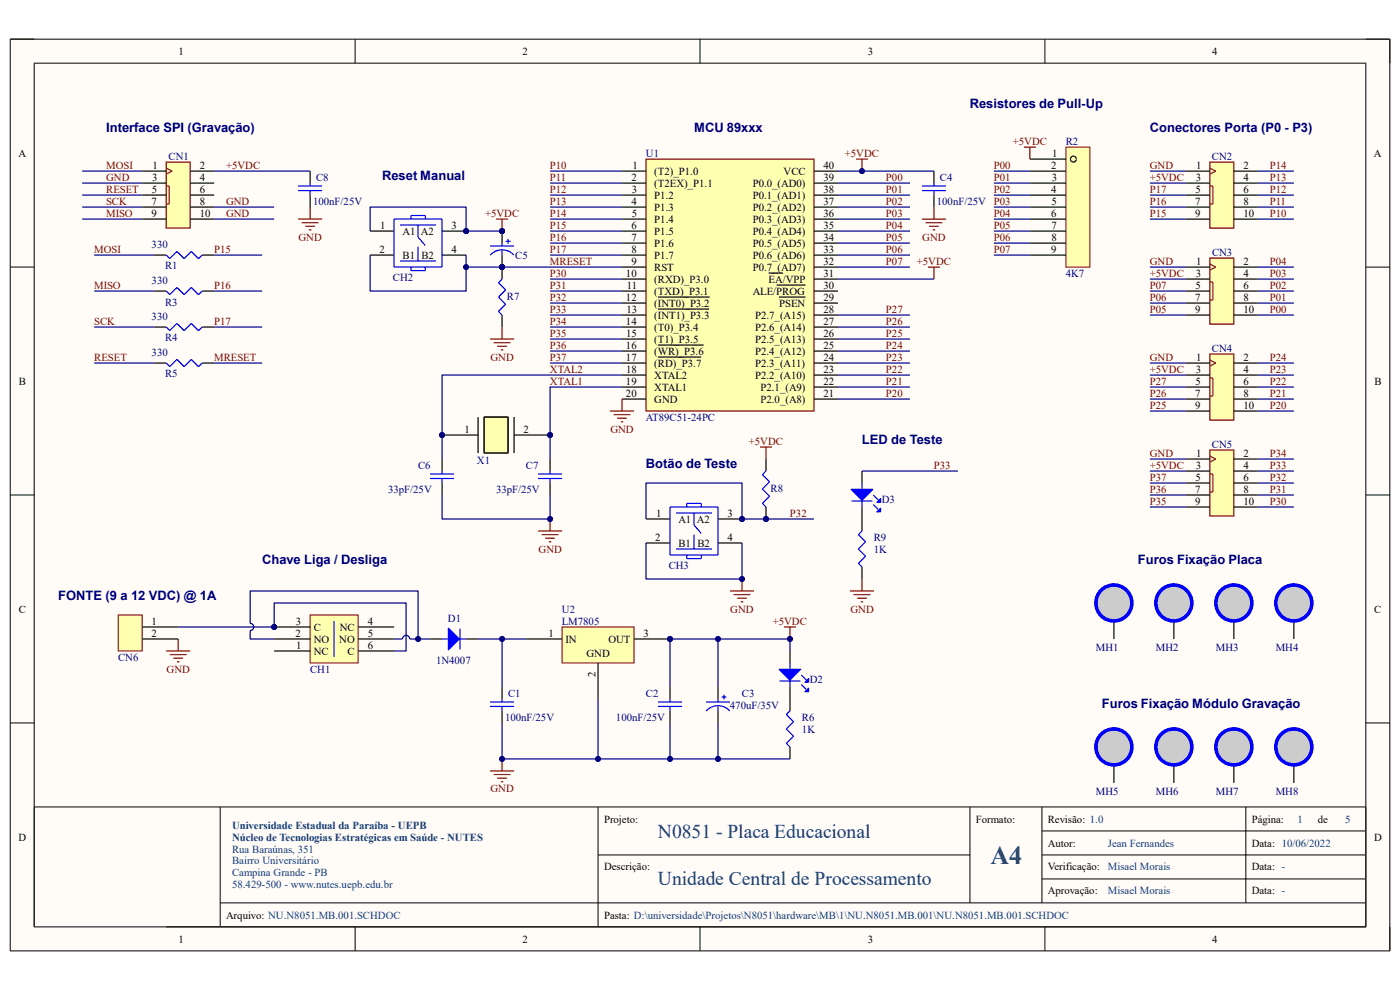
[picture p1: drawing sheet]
<svg xmlns="http://www.w3.org/2000/svg" width="297mm" height="210mm" viewBox="0 0 297 210" stroke-linecap="round" stroke-linejoin="round" font-family="sans-serif">
<path d="M2.2 8.3h292.7v193.4h-292.7z" fill-rule="evenodd" fill="#fffcf8"/>
<path d="M2.2 8.3h292.7v193.4h-292.7z" fill="none" stroke="#000" stroke-width=".21"/>
<path d="M7.3 13.4h282.5v183.2h-282.5z" fill-rule="evenodd" fill="#fffcf8"/>
<g fill="none" stroke="#000" stroke-width=".21">
<path d="M2.2 8.3h5.1M7.3 13.4h282.5v183.2h-282.5zM75.3 8.3v5.1M148.5 8.3v5.1M221.7 8.3v5.1M289.8 8.3h5.1v5.1M2.2 56.7h5.1M289.8 56.7h5.1M2.2 105h5.1M289.8 105h5.1M2.2 153.4h5.1M289.8 153.4h5.1"/>
<path d="M46.7 171.2v25.4M126.9 171.2v25.4M205.8 171.2v20.3M221 176.3h68.8M221 171.2v20.3M264.3 171.2v20.3M7.3 196.6v-25.4h282.5v25.4h-254.5M46.7 191.5h243.1M75.3 196.6v5.1M126.9 181.4h78.9M148.5 196.6v5.1M221 181.4h68.8"/>
<path d="M221 186.5h68.8M221.7 196.6v5.1M294.9 196.6v5.1"/>
</g>
<path d="M137.1 33.8h35.6v53.4h-35.6z" fill-rule="evenodd" fill="#ffffb0"/>
<path d="M137.1 33.8h35.6v53.4h-35.6zM181.6 33.8h2.5M182.9 33.8v2.5M129.4 87.2h5.1M130.2 88h3.5M130.9 88.7h2.1M131.7 89.5h.5M132 84.7v2.5" fill="none" stroke="#800000" stroke-width=".25"/>
<g fill="none" stroke="#000" stroke-width=".25">
<path d="M132 36.3h5.1M132 38.8h5.1M172.7 36.3h5.1M172.7 38.8h5.1M132 41.4h5.1M132 43.9h5.1M132 46.5h5.1M132 49h5.1M132 51.6h5.1M132 54.1h5.1M132 56.7h5.1M132 59.2h5.1"/>
<path d="M163.1 57.9h3M172.7 41.4h5.1M172.7 43.9h5.1M172.7 46.5h5.1M172.7 49h5.1M172.7 51.6h5.1M172.7 54.1h5.1M172.7 56.7h5.1M172.7 59.2h5.1M132 61.7h5.1M132 64.3h5.1M132 66.8h5.1"/>
<path d="M132 69.4h5.1M132 71.9h5.1M132 74.5h5.1M132 77h5.1M132 79.6h5.1M139.6 63h10.9M139.6 65.6h10.9M139.6 73.2h9.7M139.6 75.7h9.2M164.8 60.5h6.1M165.3 63h5.6M172.7 61.7h5.1"/>
<path d="M172.7 64.3h5.1M172.7 66.8h5.1M172.7 69.4h5.1M172.7 71.9h5.1M172.7 74.5h5.1M172.7 77h5.1M172.7 79.6h5.1M132 82.1h5.1M132 84.7h5.1M172.7 82.1h5.1M172.7 84.7h5.1"/>
</g>
<circle cx="182.9" cy="36.3" r=".51" fill="#000080"/>
<circle cx="182.9" cy="36.3" r=".51" fill="none" stroke="#000080" stroke-width=".21"/>
<path d="M256.7 34.4h5.1v14h-5.1z" fill-rule="evenodd" fill="#ffffb0"/>
<path d="M256.7 34.4h5.1v14h-5.1z" fill="none" stroke="#800000" stroke-width=".25"/>
<path d="M256.7 35.7l1.2 .6-1.2 .6M256.7 39.5h.6v3.8h-.6" fill="none" stroke="#85200c" stroke-width=".25"/>
<path d="M251.6 36.3h5.1M251.6 38.8h5.1M261.8 36.3h5M261.8 38.8h5M251.6 43.9h5.1M251.6 41.4h5.1M251.6 46.5h5.1M261.8 43.9h5M261.8 41.4h5M261.8 46.5h5" fill="none" stroke="#000" stroke-width=".25"/>
<path d="M256.7 54.7h5.1v14h-5.1z" fill-rule="evenodd" fill="#ffffb0"/>
<path d="M256.7 54.7h5.1v14h-5.1z" fill="none" stroke="#800000" stroke-width=".25"/>
<path d="M256.7 56l1.2 .7-1.2 .6M256.7 59.8h.6v3.9h-.6" fill="none" stroke="#85200c" stroke-width=".25"/>
<path d="M251.6 56.7h5.1M251.6 59.2h5.1M261.8 56.7h5M261.8 59.2h5M251.6 64.3h5.1M251.6 61.7h5.1M251.6 66.8h5.1M261.8 64.3h5M261.8 61.7h5M261.8 66.8h5" fill="none" stroke="#000" stroke-width=".25"/>
<path d="M256.7 75.1h5.1v14h-5.1z" fill-rule="evenodd" fill="#ffffb0"/>
<path d="M256.7 75.1h5.1v14h-5.1z" fill="none" stroke="#800000" stroke-width=".25"/>
<path d="M256.7 76.4l1.2 .6-1.2 .6M256.7 80.2h.6v3.8h-.6" fill="none" stroke="#85200c" stroke-width=".25"/>
<path d="M251.6 77h5.1M251.6 79.6h5.1M261.8 77h5M261.8 79.6h5M251.6 84.7h5.1M251.6 82.1h5.1M251.6 87.2h5.1M261.8 84.7h5M261.8 82.1h5M261.8 87.2h5" fill="none" stroke="#000" stroke-width=".25"/>
<path d="M256.7 95.5h5.1v14h-5.1z" fill-rule="evenodd" fill="#ffffb0"/>
<path d="M256.7 95.5h5.1v14h-5.1z" fill="none" stroke="#800000" stroke-width=".25"/>
<path d="M256.7 96.7l1.2 .7-1.2 .6M256.7 100.6h.6v3.8h-.6" fill="none" stroke="#85200c" stroke-width=".25"/>
<path d="M251.6 97.4h5.1M251.6 99.9h5.1M261.8 97.4h5M261.8 99.9h5M251.6 105h5.1M251.6 102.5h5.1M251.6 107.6h5.1M261.8 105h5M261.8 102.5h5M261.8 107.6h5" fill="none" stroke="#000" stroke-width=".25"/>
<path d="M35.3 34.4h5v14h-5z" fill-rule="evenodd" fill="#ffffb0"/>
<path d="M35.3 34.4h5v14h-5z" fill="none" stroke="#800000" stroke-width=".25"/>
<path d="M35.3 35.7l1.2 .6-1.2 .6M35.3 39.5h.6v3.8h-.6" fill="none" stroke="#85200c" stroke-width=".25"/>
<path d="M30.2 36.3h5.1M30.2 38.8h5.1M40.3 36.3h5.1M40.3 38.8h5.1M30.2 43.9h5.1M30.2 41.4h5.1M30.2 46.5h5.1M40.3 43.9h5.1M40.3 41.4h5.1M40.3 46.5h5.1" fill="none" stroke="#000" stroke-width=".25"/>
<circle cx="142.1" cy="135.6" r=".51" fill="#000080"/>
<circle cx="142.1" cy="135.6" r=".51" fill="none" stroke="#000080" stroke-width=".21"/>
<path d="M119.2 133h15.3v7.6h-15.3z" fill-rule="evenodd" fill="#ffffb0"/>
<path d="M119.2 133h15.3v7.6h-15.3z" fill="none" stroke="#800000" stroke-width=".21"/>
<path d="M134.5 135.6h7.6" fill="none" stroke="#000" stroke-width=".25"/>
<circle cx="142.1" cy="135.6" r=".51" fill="#000080"/>
<circle cx="142.1" cy="135.6" r=".51" fill="none" stroke="#000080" stroke-width=".21"/>
<path d="M91.2 135.6h2.6M98.9 135.6h2.5M111.6 135.6h7.6M106.5 145.7v2.6M106.5 150.8v2.6M126.9 140.6v7.7M142.1 145.7v2.6M142.1 150.8v2.6M152.3 145.7v2.6M152.3 150.8v2.6" fill="none" stroke="#000" stroke-width=".25"/>
<g fill="none" stroke="#00f" stroke-width=".25">
<path d="M104 148.9h5.1M104 149.9h5.1M106.5 148.3v.6M106.5 149.9v.9M139.6 148.9h5.1M139.6 149.9h5.1M142.1 148.3v.6M142.1 149.9v.9M149.8 148.9h5.1M152.3 148.3v.6M152.3 149.9v.9M153.1 147.9h1"/>
<path d="M153.6 147.4v1M154.8 150.8a3.3 3.3 0 0 0-5 .1"/>
</g>
<path d="M95.1 133.3l2.3 2.3-2.3 2.2z" fill="#00f"/>
<path d="M93.8 135.6h5.1M95.1 133.3l2.3 2.3-2.3 2.2zM97.6 133.3v4.5" fill="none" stroke="#00f" stroke-width=".25"/>
<path d="M167.6 138.1v2.5M167.6 145.7v2.6" fill="none" stroke="#000" stroke-width=".25"/>
<path d="M165.3 142h4.6l-2.3 2.3z" fill="#00f"/>
<path d="M165.3 142h4.6l-2.3 2.3zM165.4 144.5h4.4M167.6 140.6v5.1M170 145.2l1 1M170 143.2l1 1" fill="none" stroke="#00f" stroke-width=".25"/>
<path d="M171.5 146v.7h-.7z" fill="#00f"/>
<path d="M171.5 146v.7h-.7z" fill="none" stroke="#00f" stroke-width=".25"/>
<path d="M171.5 143.9v.8h-.7z" fill="#00f"/>
<path d="M167.6 150.8l-.8 .8 1.6 1.5-1.6 1.5 1.6 1.6-1.6 1.5 .8 .8M171.5 143.9v.8h-.7z" fill="none" stroke="#00f" stroke-width=".25"/>
<path d="M167.6 148.3v2.5M167.6 158.5v2.5" fill="none" stroke="#000" stroke-width=".25"/>
<path d="M166.3 133h2.6M167.6 133v2.6" fill="none" stroke="#800000" stroke-width=".25"/>
<circle cx="167.6" cy="135.6" r=".51" fill="#000080"/>
<circle cx="167.6" cy="135.6" r=".51" fill="none" stroke="#000080" stroke-width=".21"/>
<path d="M104 163.5h5.1M104.7 164.3h3.6M105.5 165.1h2M106.3 165.8h.5M106.5 161v2.5" fill="none" stroke="#800000" stroke-width=".25"/>
<circle cx="106.5" cy="161" r=".51" fill="#000080"/>
<circle cx="106.5" cy="161" r=".51" fill="none" stroke="#000080" stroke-width=".21"/>
<path d="M236.3 127.9v7.7" fill="none" stroke="#000" stroke-width=".25"/>
<circle cx="236.3" cy="127.9" r="3.8" fill="#ccc"/>
<circle cx="236.3" cy="127.9" r="3.8" fill="none" stroke="#00f" stroke-width=".76" stroke-linecap="butt"/>
<path d="M249 127.9v7.7" fill="none" stroke="#000" stroke-width=".25"/>
<circle cx="249" cy="127.9" r="3.8" fill="#ccc"/>
<circle cx="249" cy="127.9" r="3.8" fill="none" stroke="#00f" stroke-width=".76" stroke-linecap="butt"/>
<path d="M261.8 127.9v7.7" fill="none" stroke="#000" stroke-width=".25"/>
<circle cx="261.8" cy="127.9" r="3.8" fill="#ccc"/>
<circle cx="261.8" cy="127.9" r="3.8" fill="none" stroke="#00f" stroke-width=".76" stroke-linecap="butt"/>
<path d="M274.5 127.9v7.7" fill="none" stroke="#000" stroke-width=".25"/>
<circle cx="274.5" cy="127.9" r="3.8" fill="#ccc"/>
<circle cx="274.5" cy="127.9" r="3.8" fill="none" stroke="#00f" stroke-width=".76" stroke-linecap="butt"/>
<circle cx="58.2" cy="133" r=".51" fill="#000080"/>
<circle cx="58.2" cy="133" r=".51" fill="none" stroke="#000080" stroke-width=".21"/>
<path d="M65.8 130.5h10.2v10.1h-10.2z" fill-rule="evenodd" fill="#ffffb0"/>
<path d="M65.8 130.5h10.2v10.1h-10.2z" fill="none" stroke="#800000" stroke-width=".21"/>
<path d="M58.2 138.1h7.6M58.2 135.6h7.6M58.2 133h7.6" fill="none" stroke="#000" stroke-width=".25"/>
<circle cx="58.2" cy="133" r=".51" fill="#000080"/>
<circle cx="58.2" cy="133" r=".51" fill="none" stroke="#000080" stroke-width=".21"/>
<path d="M76 133h7.6M76 135.6h7.6M76 138.1h7.6M236.3 158.5v7.6" fill="none" stroke="#000" stroke-width=".25"/>
<path d="M70.9 131.7v7.7" fill="none" stroke="#00f" stroke-width=".25"/>
<circle cx="236.3" cy="158.4" r="3.8" fill="#ccc"/>
<circle cx="236.3" cy="158.4" r="3.8" fill="none" stroke="#00f" stroke-width=".76" stroke-linecap="butt"/>
<path d="M249 158.5v7.6" fill="none" stroke="#000" stroke-width=".25"/>
<circle cx="249" cy="158.4" r="3.8" fill="#ccc"/>
<circle cx="249" cy="158.4" r="3.8" fill="none" stroke="#00f" stroke-width=".76" stroke-linecap="butt"/>
<path d="M261.8 158.5v7.6" fill="none" stroke="#000" stroke-width=".25"/>
<circle cx="261.8" cy="158.4" r="3.8" fill="#ccc"/>
<circle cx="261.8" cy="158.4" r="3.8" fill="none" stroke="#00f" stroke-width=".76" stroke-linecap="butt"/>
<path d="M274.5 158.5v7.6" fill="none" stroke="#000" stroke-width=".25"/>
<circle cx="274.5" cy="158.4" r="3.8" fill="#ccc"/>
<circle cx="274.5" cy="158.4" r="3.8" fill="none" stroke="#00f" stroke-width=".76" stroke-linecap="butt"/>
<path d="M226.1 31.2h5.1v25.5h-5.1z" fill-rule="evenodd" fill="#ffffb0"/>
<path d="M226.1 31.2h5.1v25.5h-5.1z" fill="none" stroke="#800000" stroke-width=".21"/>
<g fill="none" stroke="#000" stroke-width=".25">
<path d="M218.5 33.8h7.6M218.5 36.3h7.6M218.5 38.8h7.6M228.3 33.7a.63 .63 0 0 0-.9-.5 .63 .63 0 0 0 0 1.1 .63 .63 0 0 0 .9-.5M32.7 54.1h2.6M42.9 54.1h2.5M218.5 41.4h7.6M218.5 43.9h7.6M218.5 46.5h7.6M218.5 49h7.6M218.5 51.6h7.6M218.5 54.1h7.6"/>
<path d="M32.7 61.7h2.6M32.7 69.4h2.6M32.7 77h2.6M42.9 61.7h2.5M42.9 69.4h2.5M42.9 77h2.5"/>
</g>
<path d="M217.2 31.2h2.6M218.5 31.2v2.6" fill="none" stroke="#800000" stroke-width=".25"/>
<path d="M35.3 54.1l.7 .8 1.5-1.6 1.6 1.6 1.5-1.6 1.5 1.6 .8-.8M35.3 61.7l.7 .8 1.5-1.5 1.6 1.5 1.5-1.5 1.5 1.5 .8-.8M35.3 69.4l.7 .7 1.5-1.5 1.6 1.5 1.5-1.5 1.5 1.5 .8-.7M35.3 77l.7 .8 1.5-1.5 1.6 1.5 1.5-1.5 1.5 1.5 .8-.8" fill="none" stroke="#00f" stroke-width=".25"/>
<circle cx="98.9" cy="49" r=".51" fill="#000080"/>
<circle cx="98.9" cy="49" r=".51" fill="none" stroke="#000080" stroke-width=".21"/>
<path d="M78.5 49h5.1M78.5 54.1h5.1M93.8 49h5.1" fill="none" stroke="#000" stroke-width=".25"/>
<circle cx="98.9" cy="49" r=".51" fill="#000080"/>
<circle cx="98.9" cy="49" r=".51" fill="none" stroke="#000080" stroke-width=".21"/>
<path d="M93.8 54.1h5.1" fill="none" stroke="#000" stroke-width=".25"/>
<path d="M83.6 46.5h10.2v10.2h-10.2zM84.9 47.7h7.6M84.9 55.4h7.6M87.2 46.5v-.8h3v.8M87.2 56.7v.7h3v-.7M88.7 47.7v2.6l1.5 1.8M88.7 52.3v3.1" fill="none" stroke="#00f" stroke-width=".25"/>
<circle cx="106.5" cy="49" r=".51" fill="#000080"/>
<circle cx="106.5" cy="49" r=".51" fill="none" stroke="#000080" stroke-width=".21"/>
<circle cx="106.5" cy="56.7" r=".51" fill="#000080"/>
<circle cx="106.5" cy="56.7" r=".51" fill="none" stroke="#000080" stroke-width=".21"/>
<path d="M106.5 49v2.6" fill="none" stroke="#000" stroke-width=".25"/>
<circle cx="106.5" cy="49" r=".51" fill="#000080"/>
<circle cx="106.5" cy="49" r=".51" fill="none" stroke="#000080" stroke-width=".21"/>
<path d="M106.5 54.1v2.6" fill="none" stroke="#000" stroke-width=".25"/>
<circle cx="106.5" cy="56.7" r=".51" fill="#000080"/>
<circle cx="106.5" cy="56.7" r=".51" fill="none" stroke="#000080" stroke-width=".21"/>
<path d="M104 52.2h5.1M106.5 51.6v.6M106.5 53.2v.9M107.3 51.2h1M107.8 50.7v1M109 54.1a3.3 3.3 0 0 0-5 0" fill="none" stroke="#00f" stroke-width=".25"/>
<circle cx="106.5" cy="56.7" r=".51" fill="#000080"/>
<circle cx="106.5" cy="56.7" r=".51" fill="none" stroke="#000080" stroke-width=".21"/>
<path d="M106.5 56.7v2.5M106.5 66.8v2.6" fill="none" stroke="#000" stroke-width=".25"/>
<circle cx="106.5" cy="56.7" r=".51" fill="#000080"/>
<circle cx="106.5" cy="56.7" r=".51" fill="none" stroke="#000080" stroke-width=".21"/>
<path d="M106.5 59.2l-.7 .8 1.5 1.5-1.5 1.5 1.5 1.5-1.5 1.6 .7 .7" fill="none" stroke="#00f" stroke-width=".25"/>
<path d="M105.2 46.5h2.6M106.5 46.5v2.5M104 71.9h5.1M104.7 72.7h3.6M105.5 73.5h2M106.3 74.2h.5M106.5 69.4v2.5" fill="none" stroke="#800000" stroke-width=".25"/>
<circle cx="106.5" cy="49" r=".51" fill="#000080"/>
<circle cx="106.5" cy="49" r=".51" fill="none" stroke="#000080" stroke-width=".21"/>
<path d="M198.1 36.3v2.5M198.1 41.4v2.5M93.8 97.4v2.5M116.7 97.4v2.5M93.8 102.5v2.5M116.7 102.5v2.5" fill="none" stroke="#000" stroke-width=".25"/>
<path d="M195.6 39.5h5.1M198.1 38.8v.7M195.6 40.4h5.1M198.1 40.4v1M93.8 99.9v.7M116.7 99.9v.7M91.2 100.6h5.1M91.2 101.5h5.1M93.8 101.5v1M114.2 100.6h5M114.2 101.5h5M116.7 101.5v1" fill="none" stroke="#00f" stroke-width=".25"/>
<path d="M195.6 46.5h5.1M196.4 47.2h3.5M196.9 56.7h2.5M197.1 48h2.1M197.9 48.8h.5M198.1 43.9v2.6M198.1 56.7v2.5M114.2 112.6h5M114.9 113.4h3.6M115.7 114.2h2M116.4 114.9h.6M116.7 110.1v2.5" fill="none" stroke="#800000" stroke-width=".25"/>
<circle cx="116.7" cy="110.1" r=".51" fill="#000080"/>
<circle cx="116.7" cy="110.1" r=".51" fill="none" stroke="#000080" stroke-width=".21"/>
<circle cx="93.8" cy="92.3" r=".51" fill="#000080"/>
<circle cx="93.8" cy="92.3" r=".51" fill="none" stroke="#000080" stroke-width=".21"/>
<circle cx="116.7" cy="92.3" r=".51" fill="#000080"/>
<circle cx="116.7" cy="92.3" r=".51" fill="none" stroke="#000080" stroke-width=".21"/>
<path d="M102.7 88.5h5.1v7.6h-5.1z" fill-rule="evenodd" fill="#ffffb0"/>
<path d="M102.7 88.5h5.1v7.6h-5.1z" fill="none" stroke="#800000" stroke-width=".21"/>
<path d="M93.8 92.3h7.6" fill="none" stroke="#000" stroke-width=".25"/>
<circle cx="93.8" cy="92.3" r=".51" fill="#000080"/>
<circle cx="93.8" cy="92.3" r=".51" fill="none" stroke="#000080" stroke-width=".21"/>
<path d="M109.1 92.3h7.6" fill="none" stroke="#000" stroke-width=".25"/>
<circle cx="116.7" cy="92.3" r=".51" fill="#000080"/>
<circle cx="116.7" cy="92.3" r=".51" fill="none" stroke="#000080" stroke-width=".21"/>
<path d="M101.4 88.5v7.6M102.7 88.5h5.1v7.6h-5.1zM109.1 88.5v7.6" fill="none" stroke="#000" stroke-width=".25"/>
<path d="M25.1 130.5h5.1v7.6h-5.1z" fill-rule="evenodd" fill="#ffffb0"/>
<path d="M25.1 130.5h5.1v7.6h-5.1z" fill="none" stroke="#800000" stroke-width=".21"/>
<path d="M65.8 36.3v2.5M65.8 41.4v2.5M30.2 133h7.6M30.2 135.6h7.6" fill="none" stroke="#000" stroke-width=".25"/>
<path d="M63.2 46.5h5.1M64 47.2h3.6M64.8 48h2M65.5 48.8h.6M65.8 43.9v2.6M35.3 138.1h5M36 138.9h3.6M36.8 139.6h2M37.8 135.6v2.5M37.5 140.4h.6" fill="none" stroke="#800000" stroke-width=".25"/>
<path d="M63.2 39.5h5.1M65.8 38.8v.7M63.2 40.4h5.1M65.8 40.4v1" fill="none" stroke="#00f" stroke-width=".25"/>
<circle cx="157.4" cy="110.1" r=".51" fill="#000080"/>
<circle cx="157.4" cy="110.1" r=".51" fill="none" stroke="#000080" stroke-width=".21"/>
<path d="M137.1 110.1h5M137.1 115.2h5M152.3 110.1h5.1" fill="none" stroke="#000" stroke-width=".25"/>
<circle cx="157.4" cy="110.1" r=".51" fill="#000080"/>
<circle cx="157.4" cy="110.1" r=".51" fill="none" stroke="#000080" stroke-width=".21"/>
<path d="M152.3 115.2h5.1" fill="none" stroke="#000" stroke-width=".25"/>
<path d="M142.1 107.6h10.2v10.1h-10.2zM143.4 108.8h7.7M143.4 116.5h7.7M145.7 107.6v-.8h3.1v.8M145.7 117.7v.8h3.1v-.8M147.2 108.8v2.6l1.6 1.8M147.2 113.4v3.1" fill="none" stroke="#00f" stroke-width=".25"/>
<circle cx="162.5" cy="110.1" r=".51" fill="#000080"/>
<circle cx="162.5" cy="110.1" r=".51" fill="none" stroke="#000080" stroke-width=".21"/>
<path d="M162.5 107.6v2.5" fill="none" stroke="#000" stroke-width=".25"/>
<circle cx="162.5" cy="110.1" r=".51" fill="#000080"/>
<circle cx="162.5" cy="110.1" r=".51" fill="none" stroke="#000080" stroke-width=".21"/>
<path d="M162.5 97.4v2.5M182.9 99.9v2.6M182.9 107.6v2.5" fill="none" stroke="#000" stroke-width=".25"/>
<path d="M162.5 99.9l-.8 .8 1.6 1.5-1.6 1.5 1.6 1.6-1.6 1.5 .8 .8" fill="none" stroke="#00f" stroke-width=".25"/>
<path d="M161.2 94.8h2.6M162.5 94.8v2.6" fill="none" stroke="#800000" stroke-width=".25"/>
<path d="M180.6 103.8h4.6l-2.3 2.3z" fill="#00f"/>
<path d="M180.6 103.8h4.6l-2.3 2.3zM180.6 106.3h4.5M182.9 102.5v5.1M185.3 107.1l1 1M185.3 105l1 1" fill="none" stroke="#00f" stroke-width=".25"/>
<path d="M186 108.6l.8-.8v.8z" fill="#00f"/>
<path d="M186 108.6l.8-.8v.8z" fill="none" stroke="#00f" stroke-width=".25"/>
<path d="M186 106.5l.8-.7v.7z" fill="#00f"/>
<path d="M182.9 112.6l-.8 .8 1.5 1.5-1.5 1.6 1.5 1.5-1.5 1.5 .8 .8M186 106.5l.8-.7v.7z" fill="none" stroke="#00f" stroke-width=".25"/>
<path d="M182.9 110.1v2.5M182.9 120.3v2.5" fill="none" stroke="#000" stroke-width=".25"/>
<path d="M154.9 125.4h5.1M155.6 126.1h3.6M156.4 126.9h2M157.2 127.7h.5M157.4 122.8v2.6" fill="none" stroke="#800000" stroke-width=".25"/>
<circle cx="157.4" cy="122.8" r=".51" fill="#000080"/>
<circle cx="157.4" cy="122.8" r=".51" fill="none" stroke="#000080" stroke-width=".21"/>
<path d="M180.3 125.4h5.1M181.1 126.1h3.5M181.9 126.9h2M182.6 127.7h.5M182.9 122.8v2.6" fill="none" stroke="#800000" stroke-width=".25"/>
<path d="M152.3 135.6v10.1" fill="none" stroke="#000080" stroke-width=".25"/>
<circle cx="152.3" cy="135.6" r=".51" fill="#000080"/>
<circle cx="152.3" cy="135.6" r=".51" fill="none" stroke="#000080" stroke-width=".21"/>
<path d="M17.4 38.8h12.8M17.4 36.3h12.8M17.4 46.5h12.8M17.4 43.9h12.8M17.4 41.4h12.8M20 54.1h12.7M20 77h12.7M20 69.4h12.7M20 61.7h12.7M37.8 133h20.4v-5.1h28v10.2h-2.6" fill="none" stroke="#000080" stroke-width=".25"/>
<circle cx="58.2" cy="133" r=".51" fill="#000080"/>
<circle cx="58.2" cy="133" r=".51" fill="none" stroke="#000080" stroke-width=".21"/>
<path d="M45.4 36.3h20.4M45.4 54.1h10.2M45.4 46.5h12.8M45.4 43.9h12.8M45.4 77h10.2M45.4 69.4h10.2M45.4 61.7h10.2M58.2 135.6h-5.1v-1.8a.76 .76 0 0 0 .7-.8 .76 .76 0 0 0-.7-.8v-6.8h35.6v10.2" fill="none" stroke="#000080" stroke-width=".25"/>
<circle cx="88.7" cy="135.6" r=".51" fill="#000080"/>
<circle cx="88.7" cy="135.6" r=".51" fill="none" stroke="#000080" stroke-width=".21"/>
<path d="M78.5 54.1v7.6h20.4v-5" fill="none" stroke="#000080" stroke-width=".25"/>
<circle cx="98.9" cy="56.7" r=".51" fill="#000080"/>
<circle cx="98.9" cy="56.7" r=".51" fill="none" stroke="#000080" stroke-width=".21"/>
<path d="M78.5 49v-5.1h20.4v5.1h7.6" fill="none" stroke="#000080" stroke-width=".25"/>
<circle cx="98.9" cy="49" r=".51" fill="#000080"/>
<circle cx="98.9" cy="49" r=".51" fill="none" stroke="#000080" stroke-width=".21"/>
<circle cx="106.5" cy="49" r=".51" fill="#000080"/>
<circle cx="106.5" cy="49" r=".51" fill="none" stroke="#000080" stroke-width=".21"/>
<path d="M83.6 135.6h1.8a.76 .76 0 0 1 .8-.8 .76 .76 0 0 1 .7 .8h4.3" fill="none" stroke="#000080" stroke-width=".25"/>
<circle cx="88.7" cy="135.6" r=".51" fill="#000080"/>
<circle cx="88.7" cy="135.6" r=".51" fill="none" stroke="#000080" stroke-width=".21"/>
<path d="M93.8 105v5.1h22.9v-5.1" fill="none" stroke="#000080" stroke-width=".25"/>
<circle cx="116.7" cy="110.1" r=".51" fill="#000080"/>
<circle cx="116.7" cy="110.1" r=".51" fill="none" stroke="#000080" stroke-width=".21"/>
<path d="M132 79.6h-38.2v17.8" fill="none" stroke="#000080" stroke-width=".25"/>
<circle cx="93.8" cy="92.3" r=".51" fill="#000080"/>
<circle cx="93.8" cy="92.3" r=".51" fill="none" stroke="#000080" stroke-width=".21"/>
<path d="M98.9 54.1v2.6h7.6" fill="none" stroke="#000080" stroke-width=".25"/>
<circle cx="106.5" cy="56.7" r=".51" fill="#000080"/>
<circle cx="106.5" cy="56.7" r=".51" fill="none" stroke="#000080" stroke-width=".21"/>
<circle cx="98.9" cy="56.7" r=".51" fill="#000080"/>
<circle cx="98.9" cy="56.7" r=".51" fill="none" stroke="#000080" stroke-width=".21"/>
<path d="M101.4 135.6h10.2" fill="none" stroke="#000080" stroke-width=".25"/>
<circle cx="106.5" cy="135.6" r=".51" fill="#000080"/>
<circle cx="106.5" cy="135.6" r=".51" fill="none" stroke="#000080" stroke-width=".21"/>
<path d="M106.5 153.4v7.6h61.1" fill="none" stroke="#000080" stroke-width=".25"/>
<circle cx="106.5" cy="161" r=".51" fill="#000080"/>
<circle cx="106.5" cy="161" r=".51" fill="none" stroke="#000080" stroke-width=".21"/>
<circle cx="126.9" cy="161" r=".51" fill="#000080"/>
<circle cx="126.9" cy="161" r=".51" fill="none" stroke="#000080" stroke-width=".21"/>
<circle cx="142.1" cy="161" r=".51" fill="#000080"/>
<circle cx="142.1" cy="161" r=".51" fill="none" stroke="#000080" stroke-width=".21"/>
<circle cx="152.3" cy="161" r=".51" fill="#000080"/>
<circle cx="152.3" cy="161" r=".51" fill="none" stroke="#000080" stroke-width=".21"/>
<path d="M106.5 56.7h25.5" fill="none" stroke="#000080" stroke-width=".25"/>
<circle cx="106.5" cy="56.7" r=".51" fill="#000080"/>
<circle cx="106.5" cy="56.7" r=".51" fill="none" stroke="#000080" stroke-width=".21"/>
<path d="M132 82.1h-15.3v15.3" fill="none" stroke="#000080" stroke-width=".25"/>
<circle cx="116.7" cy="92.3" r=".51" fill="#000080"/>
<circle cx="116.7" cy="92.3" r=".51" fill="none" stroke="#000080" stroke-width=".21"/>
<g fill="none" stroke="#000080" stroke-width=".25">
<path d="M116.7 38.8h15.3M116.7 36.3h15.3M116.7 59.2h15.3M116.7 54.1h15.3M116.7 51.6h15.3M116.7 49h15.3M116.7 46.5h15.3M116.7 43.9h15.3M116.7 41.4h15.3M116.7 77h15.3M116.7 74.5h15.3M116.7 71.9h15.3"/>
<path d="M116.7 69.4h15.3M116.7 66.8h15.3M116.7 64.3h15.3M116.7 61.7h15.3M137.1 115.2v7.6h20.3v-7.6"/>
</g>
<circle cx="157.4" cy="122.8" r=".51" fill="#000080"/>
<circle cx="157.4" cy="122.8" r=".51" fill="none" stroke="#000080" stroke-width=".21"/>
<path d="M137.1 110.1v-7.6h20.3v7.6h15.3" fill="none" stroke="#000080" stroke-width=".25"/>
<circle cx="157.4" cy="110.1" r=".51" fill="#000080"/>
<circle cx="157.4" cy="110.1" r=".51" fill="none" stroke="#000080" stroke-width=".21"/>
<circle cx="162.5" cy="110.1" r=".51" fill="#000080"/>
<circle cx="162.5" cy="110.1" r=".51" fill="none" stroke="#000080" stroke-width=".21"/>
<path d="M167.6 138.1v-2.5h-25.5v10.1" fill="none" stroke="#000080" stroke-width=".25"/>
<circle cx="142.1" cy="135.6" r=".51" fill="#000080"/>
<circle cx="142.1" cy="135.6" r=".51" fill="none" stroke="#000080" stroke-width=".21"/>
<circle cx="152.3" cy="135.6" r=".51" fill="#000080"/>
<circle cx="152.3" cy="135.6" r=".51" fill="none" stroke="#000080" stroke-width=".21"/>
<circle cx="167.6" cy="135.6" r=".51" fill="#000080"/>
<circle cx="167.6" cy="135.6" r=".51" fill="none" stroke="#000080" stroke-width=".21"/>
<g fill="none" stroke="#000080" stroke-width=".25">
<path d="M177.8 36.3h20.3M177.8 38.8h15.3M177.8 59.2h20.3M177.8 56.7h15.3M177.8 54.1h15.3M177.8 51.6h15.3M177.8 49h15.3M177.8 46.5h15.3M177.8 43.9h15.3M177.8 41.4h15.3M177.8 79.6h15.3M177.8 77h15.3"/>
<path d="M177.8 74.5h15.3M177.8 71.9h15.3M177.8 69.4h15.3M177.8 66.8h15.3M177.8 84.7h15.3M177.8 82.1h15.3"/>
</g>
<circle cx="182.9" cy="36.3" r=".51" fill="#000080"/>
<circle cx="182.9" cy="36.3" r=".51" fill="none" stroke="#000080" stroke-width=".21"/>
<g fill="none" stroke="#000080" stroke-width=".25">
<path d="M210.9 38.8h7.6M210.9 36.3h7.6M243.9 38.8h7.7M243.9 36.3h7.7M266.8 38.8h7.7M266.8 36.3h7.7M210.9 54.1h7.6M210.9 51.6h7.6M210.9 49h7.6M210.9 46.5h7.6M210.9 43.9h7.6M210.9 41.4h7.6"/>
<path d="M243.9 46.5h7.7M243.9 43.9h7.7M243.9 41.4h7.7M243.9 59.2h7.7M243.9 56.7h7.7M266.8 46.5h7.7M266.8 43.9h7.7M266.8 41.4h7.7M266.8 59.2h7.7M266.8 56.7h7.7M243.9 79.6h7.7M243.9 77h7.7"/>
<path d="M243.9 66.8h7.7M243.9 64.3h7.7M243.9 61.7h7.7M266.8 79.6h7.7M266.8 77h7.7M266.8 66.8h7.7M266.8 64.3h7.7M266.8 61.7h7.7M182.9 99.9h20.3M243.9 99.9h7.7M243.9 97.4h7.7M243.9 87.2h7.7"/>
<path d="M243.9 84.7h7.7M243.9 82.1h7.7M266.8 99.9h7.7M266.8 97.4h7.7M266.8 87.2h7.7M266.8 84.7h7.7M266.8 82.1h7.7M243.9 107.6h7.7M243.9 105h7.7M243.9 102.5h7.7M266.8 107.6h7.7M266.8 105h7.7"/>
<path d="M266.8 102.5h7.7M106.5 135.6v10.1"/>
</g>
<circle cx="106.5" cy="135.6" r=".51" fill="#000080"/>
<circle cx="106.5" cy="135.6" r=".51" fill="none" stroke="#000080" stroke-width=".21"/>
<path d="M126.9 148.3v12.7" fill="none" stroke="#000080" stroke-width=".25"/>
<circle cx="126.9" cy="161" r=".51" fill="#000080"/>
<circle cx="126.9" cy="161" r=".51" fill="none" stroke="#000080" stroke-width=".21"/>
<path d="M142.1 153.4v7.6" fill="none" stroke="#000080" stroke-width=".25"/>
<circle cx="142.1" cy="161" r=".51" fill="#000080"/>
<circle cx="142.1" cy="161" r=".51" fill="none" stroke="#000080" stroke-width=".21"/>
<path d="M152.3 153.4v7.6" fill="none" stroke="#000080" stroke-width=".25"/>
<circle cx="152.3" cy="161" r=".51" fill="#000080"/>
<circle cx="152.3" cy="161" r=".51" fill="none" stroke="#000080" stroke-width=".21"/>
<text font-size="5.5" fill="#084d6e" x="210.1" y="183.2">A4</text>
<g font-size="4.1" fill="#084d6e">
<text x="139.6" y="177.7">N0851 - Placa Educacional</text>
<text x="139.6" y="187.8">Unidade Central de Processamento</text>
</g>
<g font-size="2.8" fill="#000080">
<text x="205.7" y="23">Resistores de Pull-Up</text>
<text x="22.5" y="28.1">Interface SPI (Gravação)</text>
<text x="147.2" y="28.1">MCU 89xxx</text>
<text x="243.9" y="28.1">Conectores Porta (P0 - P3)</text>
<text x="81.1" y="38.3">Reset Manual</text>
<text x="182.8" y="94.2">LED de Teste</text>
<text x="137" y="99.3">Botão de Teste</text>
<text x="55.6" y="119.7">Chave Liga / Desliga</text>
<text x="241.4" y="119.7">Furos Fixação Placa</text>
<text x="12.3" y="127.3">FONTE (9 a 12 VDC) @ 1A</text>
<text x="233.8" y="150.2">Furos Fixação Módulo Gravação</text>
</g>
<g font-size="2.3">
<text x="37.9" y="11.6">1</text>
<text x="110.9" y="11.6">2</text>
<text x="184.1" y="11.6">3</text>
<text x="257.2" y="11.6">4</text>
<text x="3.9" y="33.2">A</text>
<text x="32.3" y="35.8">1</text>
<text x="42.4" y="35.8">2</text>
<text x="134.2" y="35.8">1</text>
<text x="174.7" y="35.8">40</text>
<text x="223" y="35.8">2</text>
<text x="223.2" y="33.2">1</text>
<text x="253.7" y="35.8">1</text>
<text x="263.8" y="35.8">2</text>
<text x="291.5" y="33.2">A</text>
<text x="32.2" y="40.9">5</text>
<text x="32.3" y="38.3">3</text>
<text x="42.4" y="40.9">6</text>
<text x="42.4" y="38.3">4</text>
<text x="133.9" y="38.3">2</text>
<text x="134" y="40.9">3</text>
<text x="138.8" y="37">(T2)_P1.0</text>
<text x="138.8" y="39.6">(T2EX)_P1.1</text>
<text x="159.7" y="39.6">P0.0_(AD0)</text>
<text x="166.2" y="37">VCC</text>
<text x="174.7" y="38.3">39</text>
<text x="174.7" y="40.9">38</text>
<text x="223" y="40.9">4</text>
<text x="223.1" y="38.3">3</text>
<text x="253.6" y="40.9">5</text>
<text x="253.7" y="38.3">3</text>
<text x="263.8" y="40.9">6</text>
<text x="263.8" y="38.3">4</text>
<text x="32.2" y="43.4">7</text>
<text x="32.2" y="46">9</text>
<text x="42.4" y="43.4">8</text>
<text x="42.4" y="46">10</text>
<text x="133.9" y="43.4">4</text>
<text x="134" y="46">5</text>
<text x="138.8" y="42.2">P1.2</text>
<text x="138.8" y="44.7">P1.3</text>
<text x="138.8" y="47.2">P1.4</text>
<text x="159.7" y="42.2">P0.1_(AD1)</text>
<text x="159.7" y="44.7">P0.2_(AD2)</text>
<text x="159.7" y="47.2">P0.3_(AD3)</text>
<text x="174.7" y="43.4">37</text>
<text x="174.7" y="46">36</text>
<text x="223" y="46">6</text>
<text x="223.1" y="43.4">5</text>
<text x="253.6" y="43.4">7</text>
<text x="253.6" y="46">9</text>
<text x="263.8" y="43.4">8</text>
<text x="263.8" y="46">10</text>
<text x="80.5" y="53.6">2</text>
<text x="80.7" y="48.5">1</text>
<text x="85.4" y="49.8">A1</text>
<text x="89.3" y="49.8">A2</text>
<text x="95.8" y="48.5">3</text>
<text x="95.8" y="53.6">4</text>
<text x="133.9" y="48.5">6</text>
<text x="133.9" y="51.1">7</text>
<text x="134" y="53.6">8</text>
<text x="138.8" y="49.8">P1.5</text>
<text x="138.8" y="52.3">P1.6</text>
<text x="159.7" y="49.8">P0.4_(AD4)</text>
<text x="159.7" y="52.3">P0.5_(AD5)</text>
<text x="174.7" y="48.5">35</text>
<text x="174.7" y="51.1">34</text>
<text x="174.7" y="53.6">33</text>
<text x="223" y="53.6">9</text>
<text x="223.1" y="48.5">7</text>
<text x="223.1" y="51.1">8</text>
<text x="85.4" y="54.9">B1</text>
<text x="89.4" y="54.9">B2</text>
<text x="132.8" y="58.7">10</text>
<text x="133.9" y="56.1">9</text>
<text x="138.8" y="54.9">P1.7</text>
<text x="138.8" y="57.4">RST</text>
<text x="138.8" y="59.9">(RXD)_P3.0</text>
<text x="159.7" y="54.9">P0.6_(AD6)</text>
<text x="159.7" y="57.4">P0.7_(AD7)</text>
<text x="163.1" y="59.9">EA/VPP</text>
<text x="174.7" y="56.1">32</text>
<text x="174.7" y="58.7">31</text>
<text x="253.7" y="58.7">3</text>
<text x="253.7" y="56.1">1</text>
<text x="263.8" y="56.1">2</text>
<text x="263.8" y="58.7">4</text>
<text x="132.8" y="63.8">12</text>
<text x="133" y="61.3">11</text>
<text x="138.8" y="62.5">(TXD)_P3.1</text>
<text x="138.8" y="65.1">(INT0)_P3.2</text>
<text x="159.7" y="62.5">ALE/PROG</text>
<text x="165.3" y="65.1">PSEN</text>
<text x="174.7" y="61.3">30</text>
<text x="174.7" y="63.8">29</text>
<text x="253.6" y="63.8">7</text>
<text x="253.6" y="61.3">5</text>
<text x="263.8" y="63.8">8</text>
<text x="263.8" y="61.3">6</text>
<text x="132.8" y="68.9">14</text>
<text x="132.8" y="71.4">15</text>
<text x="132.9" y="66.3">13</text>
<text x="138.8" y="67.6">(INT1)_P3.3</text>
<text x="138.8" y="70.1">(T0)_P3.4</text>
<text x="160.2" y="67.6">P2.7_(A15)</text>
<text x="160.2" y="70.1">P2.6_(A14)</text>
<text x="174.7" y="66.3">28</text>
<text x="174.7" y="68.9">27</text>
<text x="174.7" y="71.4">26</text>
<text x="253.6" y="66.3">9</text>
<text x="263.8" y="66.3">10</text>
<text x="132.8" y="74">16</text>
<text x="132.8" y="76.5">17</text>
<text x="138.8" y="72.7">(T1)_P3.5</text>
<text x="138.8" y="75.2">(WR)_P3.6</text>
<text x="138.8" y="77.8">(RD)_P3.7</text>
<text x="160.2" y="72.7">P2.5_(A13)</text>
<text x="160.2" y="75.2">P2.4_(A12)</text>
<text x="160.2" y="77.8">P2.3_(A11)</text>
<text x="174.7" y="74">25</text>
<text x="174.7" y="76.5">24</text>
<text x="253.7" y="76.5">1</text>
<text x="263.8" y="76.5">2</text>
<text x="4" y="81.6">B</text>
<text x="132.8" y="81.6">19</text>
<text x="132.8" y="79">18</text>
<text x="138.8" y="80.3">XTAL2</text>
<text x="138.8" y="82.9">XTAL1</text>
<text x="160.2" y="80.3">P2.2_(A10)</text>
<text x="161.3" y="82.9">P2.1_(A9)</text>
<text x="174.7" y="79">23</text>
<text x="174.7" y="81.6">22</text>
<text x="253.6" y="81.6">5</text>
<text x="253.7" y="79">3</text>
<text x="263.8" y="81.6">6</text>
<text x="263.8" y="79">4</text>
<text x="291.6" y="81.6">B</text>
<text x="132.8" y="84.2">20</text>
<text x="138.8" y="85.4">GND</text>
<text x="161.3" y="85.4">P2.0_(A8)</text>
<text x="174.7" y="84.2">21</text>
<text x="253.6" y="84.2">7</text>
<text x="253.6" y="86.7">9</text>
<text x="263.8" y="84.2">8</text>
<text x="263.8" y="86.7">10</text>
<text x="98.5" y="91.8">1</text>
<text x="111.1" y="91.8">2</text>
<text x="253.6" y="101.9">5</text>
<text x="253.7" y="99.4">3</text>
<text x="253.7" y="96.9">1</text>
<text x="263.8" y="96.9">2</text>
<text x="263.8" y="101.9">6</text>
<text x="263.8" y="99.4">4</text>
<text x="253.6" y="104.5">7</text>
<text x="253.6" y="107.1">9</text>
<text x="263.8" y="104.5">8</text>
<text x="263.8" y="107.1">10</text>
<text x="139.2" y="109.6">1</text>
<text x="143.9" y="110.9">A1</text>
<text x="147.8" y="110.9">A2</text>
<text x="154.3" y="109.6">3</text>
<text x="139" y="114.7">2</text>
<text x="143.9" y="116">B1</text>
<text x="148" y="116">B2</text>
<text x="154.3" y="114.7">4</text>
<text x="4" y="130">C</text>
<text x="291.5" y="130">C</text>
<text x="32.2" y="132.5">1</text>
<text x="32.2" y="135">2</text>
<text x="62.7" y="135">2</text>
<text x="62.8" y="132.5">3</text>
<text x="62.9" y="137.6">1</text>
<text x="66.5" y="136.3">NO</text>
<text x="66.5" y="133.8">C</text>
<text x="72" y="136.3">NO</text>
<text x="72.1" y="133.8">NC</text>
<text x="78" y="132.5">4</text>
<text x="78" y="135">5</text>
<text x="78" y="137.6">6</text>
<text x="116.3" y="135">1</text>
<text x="120" y="136.3">IN</text>
<text x="129.1" y="136.3">OUT</text>
<text x="136.5" y="135">3</text>
<text x="66.5" y="138.9">NC</text>
<text x="73.7" y="138.9">C</text>
<text x="124.4" y="139.4">GND</text>
<text x="126.4" y="143.7" transform="rotate(-90 126.4 143.7)">2</text>
<text x="3.9" y="178.3">D</text>
<text x="128.1" y="174.5">Projeto:</text>
<text x="207" y="174.5">Formato:</text>
<text x="222.3" y="179.6">Autor:</text>
<text x="222.3" y="174.5">Revisão: 1.0</text>
<text x="265.6" y="179.6">Data: 10/06/2022</text>
<text x="265.6" y="174.5">Página:</text>
<text x="279.6" y="174.5">de</text>
<text x="291.5" y="178.3">D</text>
<text x="128.1" y="184.7">Descrição:</text>
<text x="222.3" y="184.7">Verificação:</text>
<text x="265.6" y="184.7">Data: -</text>
<text x="222.3" y="189.7">Aprovação:</text>
<text x="265.6" y="189.7">Data: -</text>
<text x="48" y="194.9">Arquivo: NU.N8051.MB.001.SCHDOC</text>
<text x="128.1" y="194.9">Pasta: D:\universidade\Projetos\N8051\hardware\MB\1\NU.N8051.MB.001\NU.N8051.MB.001.SCHDOC</text>
<text x="37.9" y="199.9">1</text>
<text x="110.9" y="199.9">2</text>
<text x="184.1" y="199.9">3</text>
<text x="257.2" y="199.9">4</text>
</g>
<g font-size="2.3" fill="#800000">
<text x="22.5" y="35.8">MOSI</text>
<text x="48" y="35.8">+5VDC</text>
<text x="116.7" y="35.8">P10</text>
<text x="179.2" y="33.2">+5VDC</text>
<text x="210.9" y="35.8">P00</text>
<text x="214.9" y="30.7">+5VDC</text>
<text x="243.9" y="35.8">GND</text>
<text x="269.4" y="35.8">P14</text>
<text x="22.5" y="38.3">GND</text>
<text x="22.5" y="40.9">RESET</text>
<text x="116.7" y="38.3">P11</text>
<text x="116.7" y="40.9">P12</text>
<text x="188" y="38.3">P00</text>
<text x="188" y="40.9">P01</text>
<text x="210.9" y="38.3">P01</text>
<text x="210.9" y="40.9">P02</text>
<text x="243.9" y="38.3">+5VDC</text>
<text x="243.9" y="40.9">P17</text>
<text x="269.4" y="38.3">P13</text>
<text x="269.4" y="40.9">P12</text>
<text x="22.5" y="43.4">SCK</text>
<text x="22.5" y="46">MISO</text>
<text x="48" y="43.4">GND</text>
<text x="48" y="46">GND</text>
<text x="102.9" y="46">+5VDC</text>
<text x="116.7" y="43.4">P13</text>
<text x="116.7" y="46">P14</text>
<text x="188" y="43.4">P02</text>
<text x="188" y="46">P03</text>
<text x="210.9" y="43.4">P03</text>
<text x="210.9" y="46">P04</text>
<text x="243.9" y="43.4">P16</text>
<text x="243.9" y="46">P15</text>
<text x="269.4" y="43.4">P11</text>
<text x="269.4" y="46">P10</text>
<text x="20" y="53.6">MOSI</text>
<text x="45.4" y="53.6">P15</text>
<text x="63.3" y="51.1">GND</text>
<text x="116.7" y="48.5">P15</text>
<text x="116.7" y="51.1">P16</text>
<text x="116.7" y="53.6">P17</text>
<text x="188" y="48.5">P04</text>
<text x="188" y="51.1">P05</text>
<text x="188" y="53.6">P06</text>
<text x="195.7" y="51.1">GND</text>
<text x="210.9" y="48.5">P05</text>
<text x="210.9" y="51.1">P06</text>
<text x="210.9" y="53.6">P07</text>
<text x="116.7" y="58.7">P30</text>
<text x="116.7" y="56.1">MRESET</text>
<text x="188" y="56.1">P07</text>
<text x="194.5" y="56.1">+5VDC</text>
<text x="243.9" y="56.1">GND</text>
<text x="243.9" y="58.7">+5VDC</text>
<text x="269.4" y="56.1">P04</text>
<text x="269.4" y="58.7">P03</text>
<text x="20" y="61.3">MISO</text>
<text x="45.4" y="61.3">P16</text>
<text x="116.7" y="61.3">P31</text>
<text x="116.7" y="63.8">P32</text>
<text x="243.9" y="61.3">P07</text>
<text x="243.9" y="63.8">P06</text>
<text x="269.4" y="61.3">P02</text>
<text x="269.4" y="63.8">P01</text>
<text x="20" y="68.9">SCK</text>
<text x="45.4" y="68.9">P17</text>
<text x="116.7" y="66.3">P33</text>
<text x="116.7" y="68.9">P34</text>
<text x="116.7" y="71.4">P35</text>
<text x="188" y="66.3">P27</text>
<text x="188" y="68.9">P26</text>
<text x="188" y="71.4">P25</text>
<text x="243.9" y="66.3">P05</text>
<text x="269.4" y="66.3">P00</text>
<text x="20" y="76.5">RESET</text>
<text x="45.4" y="76.5">MRESET</text>
<text x="104.1" y="76.5">GND</text>
<text x="116.7" y="74">P36</text>
<text x="116.7" y="76.5">P37</text>
<text x="188" y="74">P24</text>
<text x="188" y="76.5">P23</text>
<text x="243.9" y="76.5">GND</text>
<text x="269.4" y="76.5">P24</text>
<text x="116.7" y="79">XTAL2</text>
<text x="116.7" y="81.6">XTAL1</text>
<text x="188" y="79">P22</text>
<text x="188" y="81.6">P21</text>
<text x="243.9" y="79">+5VDC</text>
<text x="243.9" y="81.6">P27</text>
<text x="269.4" y="79">P23</text>
<text x="269.4" y="81.6">P22</text>
<text x="188" y="84.2">P20</text>
<text x="243.9" y="84.2">P26</text>
<text x="243.9" y="86.7">P25</text>
<text x="269.4" y="84.2">P21</text>
<text x="269.4" y="86.7">P20</text>
<text x="129.5" y="91.8">GND</text>
<text x="158.9" y="94.3">+5VDC</text>
<text x="198.1" y="99.4">P33</text>
<text x="243.9" y="96.9">GND</text>
<text x="243.9" y="99.4">+5VDC</text>
<text x="243.9" y="101.9">P37</text>
<text x="269.4" y="96.9">P34</text>
<text x="269.4" y="99.4">P33</text>
<text x="269.4" y="101.9">P32</text>
<text x="243.9" y="104.5">P36</text>
<text x="243.9" y="107.1">P35</text>
<text x="269.4" y="104.5">P31</text>
<text x="269.4" y="107.1">P30</text>
<text x="167.6" y="109.6">P32</text>
<text x="114.3" y="117.2">GND</text>
<text x="154.9" y="130">GND</text>
<text x="180.4" y="130">GND</text>
<text x="164" y="132.5">+5VDC</text>
<text x="35.3" y="142.7">GND</text>
<text x="104.1" y="168.1">GND</text>
</g>
<g font-size="2.3" fill="#000080">
<text x="35.8" y="33.9">CN1</text>
<text x="137" y="33.2">U1</text>
<text x="226.1" y="30.7">R2</text>
<text x="257.1" y="33.9">CN2</text>
<text x="67.1" y="38.3">C8</text>
<text x="199.4" y="38.3">C4</text>
<text x="66.4" y="43.4">100nF/25V</text>
<text x="198.8" y="43.4">100nF/25V</text>
<text x="32.2" y="52.6">330</text>
<text x="35" y="57.1">R1</text>
<text x="83.4" y="59.7">CH2</text>
<text x="109.3" y="55">C5</text>
<text x="226.1" y="58.7">4K7</text>
<text x="257.1" y="54.2">CN3</text>
<text x="32.2" y="60.2">330</text>
<text x="35" y="64.8">R3</text>
<text x="107.5" y="63.5">R7</text>
<text x="32.2" y="67.9">330</text>
<text x="32.2" y="75.5">330</text>
<text x="35" y="72.4">R4</text>
<text x="257.1" y="74.6">CN4</text>
<text x="35" y="80.1">R5</text>
<text x="137" y="89.2">AT89C51-24PC</text>
<text x="257.1" y="95">CN5</text>
<text x="88.7" y="99.4">C6</text>
<text x="101.2" y="98.4">X1</text>
<text x="111.6" y="99.4">C7</text>
<text x="82.3" y="104.5">33pF/25V</text>
<text x="105.2" y="104.5">33pF/25V</text>
<text x="163.5" y="104.3">R8</text>
<text x="187.1" y="106.8">D3</text>
<text x="185.4" y="117.2">1K</text>
<text x="185.4" y="114.7">R9</text>
<text x="141.9" y="120.8">CH3</text>
<text x="95" y="131.9">D1</text>
<text x="119.2" y="130">U2</text>
<text x="119.2" y="132.5">LM7805</text>
<text x="25.1" y="140.1">CN6</text>
<text x="65.8" y="142.7">CH1</text>
<text x="92.5" y="140.8">1N4007</text>
<text x="232.5" y="138.1">MH1</text>
<text x="245.2" y="138.1">MH2</text>
<text x="257.9" y="138.1">MH3</text>
<text x="270.6" y="138.1">MH4</text>
<text x="107.8" y="147.8">C1</text>
<text x="137" y="147.8">C2</text>
<text x="157.4" y="147.8">C3</text>
<text x="171.8" y="144.9">D2</text>
<text x="107.1" y="152.9">100nF/25V</text>
<text x="130.7" y="152.9">100nF/25V</text>
<text x="154.9" y="150.3">470uF/35V</text>
<text x="170.1" y="155.4">1K</text>
<text x="170.1" y="152.9">R6</text>
<text x="232.5" y="168.7">MH5</text>
<text x="245.2" y="168.7">MH6</text>
<text x="257.9" y="168.7">MH7</text>
<text x="270.6" y="168.7">MH8</text>
</g>
<g font-size="2.3" fill="#084d6e">
<text x="49.2" y="175.8">Universidade Estadual da Paraíba - UEPB</text>
<text x="49.2" y="178.3">Núcleo de Tecnologias Estratégicas em Saúde - NUTES</text>
<text x="235" y="179.6">Jean Fernandes</text>
<text x="275.3" y="174.5">1</text>
<text x="285.4" y="174.5">5</text>
<text x="49.2" y="180.8">Rua Baraúnas, 351</text>
<text x="49.2" y="183.4">Bairro Universitário</text>
<text x="49.2" y="185.9">Campina Grande - PB</text>
<text x="235" y="184.7">Misael Morais</text>
<text x="49.2" y="188.5">58.429-500 - www.nutes.uepb.edu.br</text>
<text x="235" y="189.7">Misael Morais</text>
</g>
</svg>
